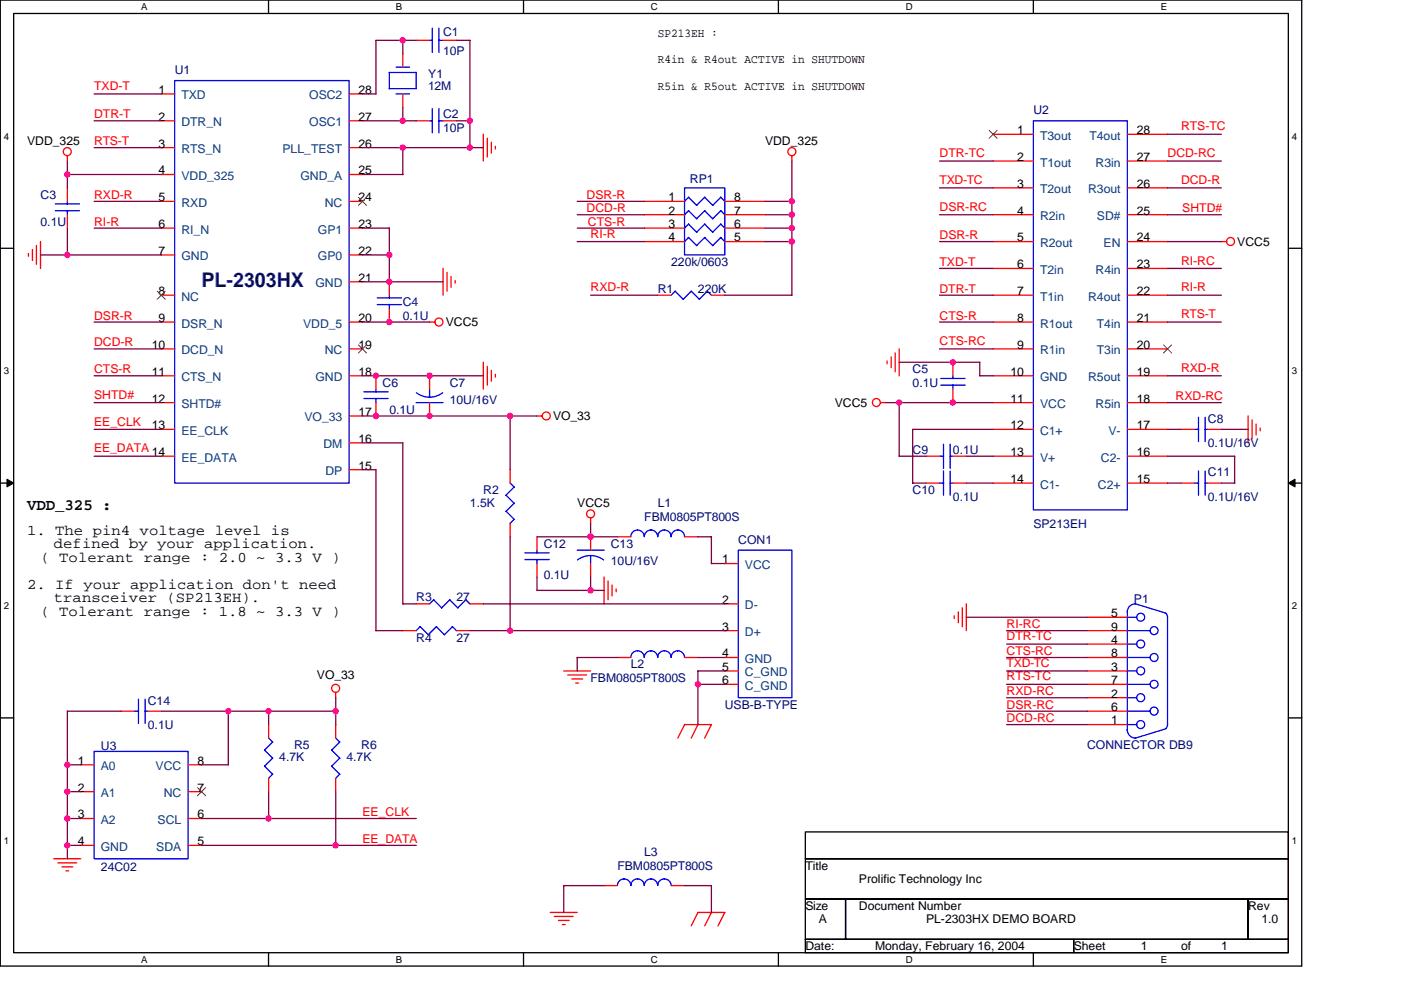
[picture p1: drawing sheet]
<svg xmlns="http://www.w3.org/2000/svg" width="297mm" height="210mm" viewBox="0 0 297 210" stroke-linecap="round" stroke-linejoin="round" font-family="sans-serif">
<path d="M.1 0h275.9v204.8h-275.9zM2.9 2.9h270.3v199.1h-270.3z" fill="none" stroke="#000" stroke-width=".28"/>
<g fill="#fff">
<path d="M29.9 .3h1.4v2.3h-1.4z"/>
<path d="M29.9 202.3h1.4v2.3h-1.4z"/>
</g>
<path d="M56.9 0v2.9M56.9 202v2.8" fill="none" stroke="#000" stroke-width=".28"/>
<g fill="#fff">
<path d="M83.9 .3h1.4v2.3h-1.4z"/>
<path d="M83.9 202.3h1.4v2.3h-1.4z"/>
</g>
<path d="M111 0v2.9M111 202v2.8" fill="none" stroke="#000" stroke-width=".28"/>
<g fill="#fff">
<path d="M138 .3h1.5v2.3h-1.5z"/>
<path d="M138 202.3h1.5v2.3h-1.5z"/>
</g>
<path d="M165 0v2.9M165 202v2.8" fill="none" stroke="#000" stroke-width=".28"/>
<g fill="#fff">
<path d="M192 .3h1.5v2.3h-1.5z"/>
<path d="M192 202.3h1.5v2.3h-1.5z"/>
</g>
<path d="M219.1 0v2.9M219.1 202v2.8" fill="none" stroke="#000" stroke-width=".28"/>
<g fill="#fff">
<path d="M246.1 .3h1.4v2.3h-1.4z"/>
<path d="M246.1 202.3h1.4v2.3h-1.4z"/>
<path d="M.8 27.7h1.1v2.3h-1.1z"/>
<path d="M273.9 27.7h1.1v2.3h-1.1z"/>
<path d="M.8 77.5h1.1v2.3h-1.1z"/>
<path d="M273.9 77.5h1.1v2.3h-1.1z"/>
</g>
<path d="M.1 52.6h2.8M273.2 52.6h2.8" fill="none" stroke="#000" stroke-width=".28"/>
<g fill="#fff">
<path d="M.8 127.3h1.1v2.3h-1.1z"/>
<path d="M273.9 127.3h1.1v2.3h-1.1z"/>
</g>
<path d="M.1 102.4h2.8M273.2 102.4h2.8" fill="none" stroke="#000" stroke-width=".28"/>
<path d="M1.5 101.6l1.4 .8-1.4 .8zM273.2 102.4l1.4-.8v1.6z" fill="#000" stroke="#000" stroke-width=".21"/>
<g fill="#fff">
<path d="M.8 177.1h1.1v2.3h-1.1z"/>
<path d="M273.9 177.1h1.1v2.3h-1.1z"/>
</g>
<path d="M.1 152.2h2.8M273.2 152.2h2.8M170.7 176.4h102.5v5.7h-102.5zM170.7 190.6h8.6v8.6h-8.6zM170.7 182.1h102.5v8.5h-102.5zM170.7 199.2h56.9v2.8h-56.9zM179.3 190.6h85.3v8.6h-85.3zM227.6 199.2h45.6v2.8h-45.6zM264.6 190.6h8.6v8.6h-8.6z" fill="none" stroke="#000" stroke-width=".28"/>
<g fill="none" stroke="#f00" stroke-width=".28">
<path d="M34.2 19.9h2.8M74 19.9h2.9M85.4 11.4v2.8M85.4 19.9v2.9M88.2 8.6h2.9M93.9 8.6h2.9M14.3 33v1.2M14.3 39.8v2.9M34.2 25.6h2.8M34.2 31.3h2.8M34.2 37h2.8M74 25.6h2.9"/>
<path d="M74 31.3h2.9M74 37h2.9M88.2 25.6h2.9M93.9 25.6h2.9M102.5 28.4v5.7M103.3 29.3v4M104.2 30.2v2.3M105 31v.6M167.9 33v1.2M210.6 28.5h8.5M210.6 34.1h8.5M210.6 39.8h8.5"/>
<path d="M239 28.5h8.5M239 34.1h8.5M239 39.8h8.5M6 53.8v.6M6.9 52.9v2.3M7.7 52v4M8.6 51.2v5.7M14.3 45.5v2.9M34.2 42.7h2.8M34.2 48.4h2.8M34.2 54.1h2.8M74 42.7h2.9"/>
<path d="M74 48.4h2.9M74 54.1h2.9M74 59.8h2.9M82.5 59.8v2.8M93.9 56.9v5.7M94.8 57.7v4M95.6 58.6v2.3M96.5 59.5v.5M136.6 51.2h8.5M136.6 42.7h8.5M136.6 45.5h8.5M136.6 48.4h8.5"/>
<path d="M153.7 51.2h8.5M153.7 42.7h8.5M153.7 45.5h8.5M153.7 48.4h8.5M210.6 51.2h8.5M210.6 45.5h8.5M210.6 56.9h8.5M239 51.2h8.5M239 45.5h8.5M239 56.9h8.5M258.9 51.2h1.2M34.2 68.3h2.8"/>
<path d="M34.2 62.6h2.8M34.2 74h2.8M34.2 79.7h2.8M74 68.3h2.9M74 74h2.9M74 79.7h2.9M79.7 79.7v2.8M82.5 65.4v2.9M91.1 68.3h1.1M91.1 79.7v2.8M102.5 76.8v5.7M103.3 77.7v4"/>
<path d="M104.2 78.5v2.3M105 79.4v.5M139.4 62.6h2.9M150.8 62.6h2.9M188.1 76.5v.6M189 75.7v2.3M189.8 74.8v4M190.6 74v5.7M202 76.8v2.9M210.6 68.3h8.5M210.6 62.6h8.5M210.6 74h8.5"/>
<path d="M210.6 79.7h8.5M239 68.3h8.5M239 62.6h8.5M239 74h8.5M239 79.7h8.5M34.2 85.4h2.8M34.2 91h2.8M34.2 96.7h2.8M74 88.2h2.9M74 99.6h2.9M74 93.9h2.9M79.7 85.4v2.8"/>
<path d="M91.1 85.4v2.8M108.2 99.6v2.8M113.8 88.2h1.2M186.7 85.4h1.1M196.3 96.7h2.9M202 96.7h2.9M202 82.5v2.9M210.6 85.4h8.5M210.6 91h8.5M210.6 96.7h8.5M239 85.4h8.5M239 91h8.5"/>
<path d="M239 96.7h8.5M250.4 91h2.8M256.1 91h2.8M264.6 88.2v5.7M265.5 89v4M266.3 89.9v2.3M267.2 90.7v.6M108.2 111v2.8M113.9 113.8v2.8M113.9 119.5v2.8M125.2 109.8v1.2M125.2 113.8v2.8"/>
<path d="M125.2 119.5v2.8M130.9 113.8h2.8M145.1 113.8h2.9M153.7 119.5h2.8M196.3 102.4h2.9M202 102.4h2.9M210.6 102.4h8.5M239 102.4h8.5M250.4 102.4h2.8M256.1 102.4h2.8M85.4 133.7h2.8M88.2 128h2.9"/>
<path d="M96.8 133.7h2.8M99.6 128h2.9M128.1 122.3v5.7M128.9 123.2v4M129.8 124v2.3M130.6 124.9v.6M130.9 139.4h2.8M145.1 139.4h2.9M153.7 133.7h2.8M153.7 139.4h2.8M153.7 128h2.8M202.3 130.6v.5"/>
<path d="M203.2 129.7v2.3M204 128.9v4M204.9 128v5.7M230.5 130.9h8.5M230.5 133.7h8.5M230.5 136.6h8.5M230.5 139.4h8.5M25.7 150.8h2.8M31.3 150.8h2.9M57 153.6v2.9M71.2 146.8v1.2M71.2 153.6v2.9"/>
<path d="M119.5 142.3h5.7M120.4 143.1h4M121.2 144h2.3M122.1 144.8h.6M145.1 153.6h5.8l-1.5 2.9M145.2 153.6l-1.5 2.9M148 153.6l-1.4 2.9M153.7 142.3h2.8M153.7 145.1h2.8M230.5 142.3h8.5M230.5 153.6h8.5M230.5 150.8h8.5"/>
<path d="M230.5 145.1h8.5M230.5 147.9h8.5M17.1 162.2h2.9M17.1 167.9h2.9M17.1 173.5h2.9M17.1 179.2h2.9M39.9 162.2h2.8M39.9 167.9h2.8M39.9 173.5h2.8M39.9 179.2h2.8M57 165v2.9M71.2 165v2.9"/>
<path d="M11.4 182.1h5.7M12.3 182.9h4M13.1 183.8h2.3M14 184.6h.6M116.7 193.5h5.7M117.5 194.3h4M118.4 195.2h2.3M119.2 196h.6M128.1 187.8h2.8M142.3 187.8h2.8M150.9 193.4l-1.5 2.9M153.7 193.5l-1.5 2.8"/>
<path d="M153.7 193.5h-5.7l-1.4 2.8"/>
<circle cx="14.3" cy="32.2" r=".85"/>
<circle cx="167.9" cy="32.2" r=".85"/>
<circle cx="260.9" cy="51.2" r=".84"/>
<circle cx="93.1" cy="68.3" r=".85"/>
<circle cx="115.8" cy="88.2" r=".84"/>
<circle cx="185.8" cy="85.3" r=".84"/>
<circle cx="125.2" cy="109" r=".84"/>
<circle cx="71.2" cy="145.9" r=".85"/>
</g>
<g fill="none" stroke="#00f" stroke-width=".28">
<path d="M37 17.1h37v85.3h-37zM82.5 15.4l5.7-.1 .1 3.5h-5.8zM84 19.9h2.8M84 14.2h2.8M91.1 8.6h.6M91.6 6v5.1M93 8.6h.9M93.1 6v5.1M91.1 25.6h.6M91.6 23v5.2M93 25.6h.9M93.1 23v5.2"/>
<path d="M145.1 39.8h8.6v14.3h-8.6zM219.1 25.6h19.9v82.5h-19.9zM11.7 44.7h5.2M11.7 43.2h5.2M14.3 42.7v.6M14.3 44.7v.8M146 41.8l1.7 1.8M146 44.7l1.7 1.7M146 47.5l1.7 1.8M146 50.4l1.7 1.7M146 41.8l-.9 .9M146 44.7l-.9 .8"/>
<path d="M146 47.5l-.9 .9M146 50.3l-.9 .9M147.7 43.5l1.7-1.7 1.7 1.8M147.7 52.1l1.7-1.7 1.7 1.7M149.4 47.5l-1.7 1.7M152.8 41.8l.9 .9M152.8 44.7l.9 .9M152.8 47.5l.9 .9M152.8 50.4l.9 .8M152.8 41.8l-1.7 1.7M152.8 44.7l-1.7 1.7-1.7-1.7-1.7 1.7M152.8 47.5l-1.7 1.7-1.7-1.7"/>
<path d="M152.8 50.3l-1.7 1.8M80 64.6h5.1M80 63.2h5.1M82.5 62.6v.6M82.5 64.6v.8M143.1 61.7l1.8 1.8M143.2 61.7l-.9 .9M146.6 61.7l1.7 1.8M146.6 61.7l-1.7 1.8M150 61.7l.9 .9M150 61.7l-1.7 1.8M202 79.7v.6"/>
<path d="M77.1 84.5h5.2M77.1 83.1h5.2M79.7 82.5v.6M79.7 84.5v.9M88.2 85.4h5.7M88.3 83.3l1.3 .7 1.5 .2 1.4-.2 1.3-.7M91.1 82.5v1.7M199.2 96.7h.9M199.5 81.7h5.1M199.5 80.2h5.1M200 94.2v5.1M200 99.9v5.1"/>
<path d="M201.4 96.7h.6M201.5 94.2v5.1M201.5 99.9v5.1M202 81.6v.9M253.2 91h.9M254.1 88.5v5.1M254.1 99.9v5.1M255.5 91h.6M255.5 88.5v5.1M255.5 99.9v5.1M108.2 102.4l.8 .9M109 110.1l-.9 .9"/>
<path d="M109 103.3l-1.7 1.7 1.7 1.7-1.7 1.7 1.7 1.7M111.3 118.6h5.1M111.3 117.2h5.1M113.9 116.6v.6M113.9 118.6v.9M122.4 116.6h5.7M122.4 118.7l1.3-.7 1.5-.2 1.5 .2 1.3 .7M125.2 117.8v1.7M133.7 113.8a1.43 1.43 0 0 1 1.5-1.4 1.43 1.43 0 0 1 1.4 1.4 1.4 1.4 0 0 1 1.4-1.4 1.42 1.42 0 0 1 1.4 1.4 1.43 1.43 0 0 1 1.5-1.4 1.43 1.43 0 0 1 1.4 1.4 1.4 1.4 0 0 1 1.4-1.4 1.42 1.42 0 0 1 1.4 1.4M156.5 116.6h11.4v31.3h-11.4zM199.2 102.4h.9M201.4 102.4h.6"/>
<path d="M253.2 102.4h.9M255.5 102.4h.6M89.1 132.8l-.9 .9M91.1 128l.9-.9 1.7 1.8 1.7-1.8 1.7 1.8M92.5 132.9l1.7 1.7M92.5 132.8l-1.7 1.8-1.7-1.7M95.9 132.9l.9 .8M95.9 132.8l-1.7 1.8M98.8 127.2l.8 .9M98.8 127.1l-1.7 1.8M133.7 139.4a1.43 1.43 0 0 1 1.5-1.4 1.43 1.43 0 0 1 1.4 1.4 1.38 1.38 0 0 1 1.4-1.4 1.43 1.43 0 0 1 1.4 1.4 1.43 1.43 0 0 1 1.5-1.4 1.43 1.43 0 0 1 1.4 1.4 1.38 1.38 0 0 1 1.4-1.4 1.43 1.43 0 0 1 1.4 1.4M239 133.7h4.9"/>
<path d="M239 139.4h4.9M239 129.7v25.1a1.72 1.72 0 0 0 1.7 1.7M239 130.9h2M239 136.6h2M240.7 128a1.68 1.68 0 0 0-1.7 1.7M240.7 128l6.6 2M247.2 130l.3 .9v22.7l-.3 .8M20 159.3h19.9v22.8h-19.9zM28.5 150.8h.9M29.4 148.2v5.2M30.8 150.8h.5M30.8 148.2v5.2"/>
<path d="M57 156.5l.8 .9M57.8 157.3l-1.7 1.8 1.7 1.7-1.7 1.7 1.7 1.7-.9 .8M70.3 159l1.7 1.8-1.7 1.7M71.2 156.5l.8 .9M72 157.3l-1.7 1.8M239 150.8h4.9M239 145.1h4.9M239 142.3h2M239 147.9h2M239 153.6h2M247.3 154.5l-6.6 2M70.3 162.5l1.7 1.7-.8 .8"/>
<path d="M130.9 187.7a1.38 1.38 0 0 1 1.4-1.3 1.43 1.43 0 0 1 1.4 1.3 1.43 1.43 0 0 1 1.5-1.3 1.43 1.43 0 0 1 1.4 1.3 1.38 1.38 0 0 1 1.4-1.3 1.43 1.43 0 0 1 1.4 1.3 1.43 1.43 0 0 1 1.5-1.3 1.43 1.43 0 0 1 1.4 1.3"/>
<circle cx="241.8" cy="136.5" r=".85"/>
<circle cx="241.8" cy="130.9" r=".84"/>
<circle cx="244.7" cy="133.7" r=".84"/>
<circle cx="244.7" cy="139.4" r=".84"/>
<circle cx="241.8" cy="153.6" r=".85"/>
<circle cx="241.8" cy="142.2" r=".85"/>
<circle cx="241.8" cy="147.9" r=".85"/>
<circle cx="244.7" cy="150.8" r=".84"/>
<circle cx="244.7" cy="145.1" r=".84"/>
</g>
<path d="M209.7 27.6l1.7 1.7M211.4 27.6l-1.7 1.7M76 41.8l1.7 1.8M77.7 41.8l-1.7 1.8M33.3 61.7l1.7 1.8M35 61.7l-1.7 1.8M76 73.1l1.7 1.7M77.7 73.1l-1.7 1.7M246.7 73.1l1.7 1.7M248.4 73.1l-1.7 1.7M41.9 167l1.7 1.7M43.6 167l-1.7 1.7" fill="none" stroke="#804000" stroke-width=".21"/>
<g fill="none" stroke="#800040" stroke-width=".28">
<path d="M20 19.9h14.2M85.4 8.6v2.8M88.3 8.6h-8.6v11.3h-2.8M96.8 8.6h2.8v22.7M14.3 34.1v5.8M14.3 37h19.9M20 31.3h14.2M20 25.6h14.2M76.9 31.3h25.6M76.9 25.6h11.4M76.9 37h8.5M85.4 22.8v2.8"/>
<path d="M85.4 31.3v5.7M96.8 25.6h2.8M167.9 34.1v28.5M199.2 34.1h11.4M199.2 39.8h11.4M247.5 34.1h11.4M247.5 39.8h11.4M247.5 28.5h11.4M8.6 54.1h25.6M14.3 48.4v5.7M20 48.4h14.2M20 42.7h14.2"/>
<path d="M76.8 59.8h17.2M76.9 48.4h5.7M76.9 54.1h5.7M82.5 48.4v11.4M122.4 45.5h14.2M122.4 51.2h14.2M122.4 48.4h14.2M122.4 42.7h14.2M162.2 42.7h5.7M162.2 45.5h5.7M162.2 51.2h5.7M162.2 48.4h5.7"/>
<path d="M199.2 45.5h11.4M199.2 56.9h11.4M199.2 51.2h11.4M247.5 45.5h11.4M247.5 56.9h11.4M247.5 51.2h11.4M20 68.3h14.2M20 74h14.2M20 79.7h14.2M76.8 68.3h14.3M76.9 79.7h25.6M125.2 62.6h14.3"/>
<path d="M153.7 62.6h14.2M190.6 76.8h17.1v2.9h2.9M199.2 68.3h11.4M199.2 74h11.4M199.2 62.6h11.4M247.5 68.3h11.4M247.5 62.6h11.4M247.5 79.7h11.4M20 96.7h14.2M20 91h14.2M20 85.4h14.2M76.9 99.6h2.8v34.1h5.7"/>
<path d="M76.9 88.2h37M76.9 93.9h8.5M85.4 93.9v34.2l2.9-.1M108.2 88.2v11.4M187.8 85.4h22.8M190.6 85.4v11.3h5.8M204.9 96.7h5.7M210.6 91h-17.1v11.4M247.5 96.7h14.3v5.7M247.5 91h2.9M247.5 85.4h11.4M258.9 91h5.7"/>
<path d="M108.2 113.8v19.9M113.9 113.8h17M125.2 111v2.8M148 113.8h2.8v5.7M150.8 119.5h2.9M193.5 102.4h2.9M204.9 102.4h5.7M247.5 102.4h2.9M258.9 102.4h2.9M99.6 133.7h54.1M102.5 128h51.2M113.9 122.3v2.9h14.2"/>
<path d="M122.4 139.4h8.5M122.4 139.4v2.9M125.2 122.3v2.9M148 139.4h5.7M204.9 130.9h25.6M213.4 133.7h17.1M213.4 136.6h17.1M213.4 139.4h17.1M25.7 150.8h-11.4v31.3M34.2 150.8h37M48.4 150.8v11.4M57 150.8v2.8"/>
<path d="M71.2 147.9v5.7M148 145.1h5.7M153.7 142.3h-5.7v11.3M213.4 142.3h17.1M213.4 145.1h17.1M213.4 147.9h17.1M213.4 150.8h17.1M213.4 153.6h17.1M14.3 173.5h2.8M14.3 179.2h2.8M14.3 167.9h2.8M14.3 162.2h2.8"/>
<path d="M42.7 173.5h45.6M42.7 179.2h45.6M42.7 162.2h5.7M57 167.9v5.7M71.2 167.9v11.4M128.1 187.8h-8.6v5.7M145.1 187.8h5.7v5.7"/>
</g>
<g fill="#f0f" stroke="#f0f" stroke-width=".28">
<circle cx="85.4" cy="25.6" r=".56"/>
<circle cx="56.9" cy="173.5" r=".56"/>
<circle cx="14.3" cy="167.8" r=".56"/>
<circle cx="48.4" cy="150.8" r=".56"/>
<circle cx="56.9" cy="150.8" r=".56"/>
<circle cx="125.2" cy="113.8" r=".56"/>
<circle cx="108.1" cy="133.7" r=".56"/>
<circle cx="108.1" cy="88.2" r=".57"/>
<circle cx="91.1" cy="88.2" r=".56"/>
<circle cx="125.2" cy="125.2" r=".57"/>
<circle cx="14.3" cy="173.5" r=".56"/>
<circle cx="14.3" cy="162.2" r=".55"/>
<circle cx="14.3" cy="179.2" r=".56"/>
<circle cx="79.7" cy="79.7" r=".57"/>
<circle cx="91.1" cy="79.7" r=".56"/>
<circle cx="85.4" cy="8.5" r=".56"/>
<circle cx="71.2" cy="179.2" r=".56"/>
<circle cx="190.6" cy="85.3" r=".55"/>
<circle cx="202" cy="76.8" r=".56"/>
<circle cx="99.6" cy="25.6" r=".56"/>
<circle cx="99.6" cy="31.3" r=".56"/>
<circle cx="85.4" cy="31.3" r=".56"/>
<circle cx="14.3" cy="37" r=".56"/>
<circle cx="14.3" cy="54" r=".56"/>
<circle cx="148" cy="145.1" r=".56"/>
<circle cx="82.5" cy="68.3" r=".57"/>
<circle cx="82.5" cy="59.7" r=".57"/>
<circle cx="79.7" cy="88.2" r=".57"/>
<circle cx="82.5" cy="54" r=".57"/>
<circle cx="167.9" cy="51.2" r=".57"/>
<circle cx="167.9" cy="42.7" r=".56"/>
<circle cx="167.9" cy="45.5" r=".57"/>
<circle cx="167.9" cy="48.4" r=".56"/>
<circle cx="202" cy="85.3" r=".56"/>
<circle cx="71.2" cy="150.8" r=".56"/>
</g>
<text font-size="4.3" fill="#000080" x="42.7" y="60.9">PL-2303HX</text>
<text font-size="3.4" x="5.7" y="108.1">VDD_325 :</text>
<g font-size="3.1">
<text x="5.7" y="113.4">1. The pin4 voltage level is</text>
<text x="8.6" y="119.1">( Tolerant range : 2.0 ~ 3.3 V )</text>
<text x="11.4" y="116.3">defined by your application.</text>
<text x="5.7" y="124.8">2. If your application don't need</text>
<text x="8.6" y="130.5">( Tolerant range : 1.8 ~ 3.3 V )</text>
<text x="11.4" y="127.7">transceiver (SP213EH).</text>
</g>
<g font-size="2.6" fill="#000080">
<text x="93.9" y="7.7">C1</text>
<text x="93.9" y="11.7">10P</text>
<text x="37" y="15.7">U1</text>
<text x="90.8" y="16.6">Y1</text>
<text x="90.8" y="19.1">12M</text>
<text x="93.9" y="25.1">C2</text>
<text x="93.9" y="27.9">10P</text>
<text x="219.1" y="24.2">U2</text>
<text x="146.3" y="38.7">RP1</text>
<text x="8.6" y="42.1">C3</text>
<text x="8.6" y="47.8">0.1U</text>
<text x="142.3" y="56.4">220k/0603</text>
<text x="85.4" y="64.9">C4</text>
<text x="139.4" y="62.1">R1</text>
<text x="148" y="62.1">220K</text>
<text x="85.4" y="67.8">0.1U</text>
<text x="81.1" y="82">C6</text>
<text x="95.4" y="82">C7</text>
<text x="193.5" y="79.1">C5</text>
<text x="193.5" y="82">0.1U</text>
<text x="82.5" y="87.7">0.1U</text>
<text x="95.4" y="85.7">10U/16V</text>
<text x="256.1" y="89.7">C8</text>
<text x="256.1" y="94.8">0.1U/16V</text>
<text x="193.5" y="96.2">C9</text>
<text x="202" y="96.2">0.1U</text>
<text x="256.1" y="101">C11</text>
<text x="99.6" y="107.6">1.5K</text>
<text x="102.5" y="104.7">R2</text>
<text x="139.4" y="107.6">L1</text>
<text x="193.5" y="104.7">C10</text>
<text x="202" y="106.2">0.1U</text>
<text x="256.1" y="106.2">0.1U/16V</text>
<text x="136.6" y="110.4">FBM0805PT800S</text>
<text x="219.1" y="111.8">SP213EH</text>
<text x="115.3" y="116.1">C12</text>
<text x="129.5" y="116.1">C13</text>
<text x="129.5" y="119.8">10U/16V</text>
<text x="156.5" y="115.3">CON1</text>
<text x="115.3" y="122.7">0.1U</text>
<text x="88.2" y="127.5">R3</text>
<text x="96.8" y="127.5">27</text>
<text x="240.4" y="127.8">P1</text>
<text x="88.2" y="136">R4</text>
<text x="96.8" y="136">27</text>
<text x="133.7" y="141.7">L2</text>
<text x="31.3" y="149.4">C14</text>
<text x="125.2" y="144.6">FBM0805PT800S</text>
<text x="31.3" y="154.5">0.1U</text>
<text x="153.7" y="150.2">USB-B-TYPE</text>
<text x="21.4" y="159.1">U3</text>
<text x="59.2" y="161.4">4.7K</text>
<text x="62.4" y="158.8">R5</text>
<text x="73.4" y="161.4">4.7K</text>
<text x="76.6" y="158.8">R6</text>
<text x="230.5" y="158.8">CONNECTOR DB9</text>
<text x="21.4" y="184.7">24C02</text>
<text x="130.9" y="184.4">FBM0805PT800S</text>
<text x="136.6" y="181.5">L3</text>
</g>
<g font-size="2.6">
<text x="139.4" y="7.7">SP213EH :</text>
<text x="139.4" y="13.4">R4in &amp; R4out ACTIVE in SHUTDOWN</text>
<text x="33.6" y="19.9">1</text>
<text x="76" y="19.9">28</text>
<text x="139.4" y="19.1">R5in &amp; R5out ACTIVE in SHUTDOWN</text>
<text x="33.6" y="25.6">2</text>
<text x="76" y="25.6">27</text>
<text x="215.7" y="28.4">1</text>
<text x="241" y="28.4">28</text>
<text x="5.7" y="30.8">VDD_325</text>
<text x="33.6" y="31.3">3</text>
<text x="76" y="31.3">26</text>
<text x="162.2" y="30.8">VDD_325</text>
<text x="215.7" y="34.1">2</text>
<text x="241" y="34.1">27</text>
<text x="33.6" y="37">4</text>
<text x="76" y="37">25</text>
<text x="215.7" y="39.8">3</text>
<text x="241" y="39.8">26</text>
<text x="33.6" y="42.7">5</text>
<text x="76" y="42.7">24</text>
<text x="141.7" y="42.7">1</text>
<text x="141.7" y="45.5">2</text>
<text x="155.7" y="45.5">7</text>
<text x="155.7" y="42.7">8</text>
<text x="215.7" y="45.5">4</text>
<text x="241" y="45.5">25</text>
<text x="33.6" y="48.3">6</text>
<text x="76" y="48.3">23</text>
<text x="141.7" y="48.3">3</text>
<text x="141.7" y="51.2">4</text>
<text x="155.7" y="51.2">5</text>
<text x="155.7" y="48.3">6</text>
<text x="215.7" y="51.2">5</text>
<text x="241" y="51.2">24</text>
<text x="262.3" y="52.1">VCC5</text>
<text x="33.6" y="54">7</text>
<text x="76" y="59.7">21</text>
<text x="76" y="54">22</text>
<text x="215.7" y="56.9">6</text>
<text x="241" y="56.9">23</text>
<text x="33.6" y="62.6">8</text>
<text x="215.7" y="62.6">7</text>
<text x="241" y="62.6">22</text>
<text x="33.6" y="68.3">9</text>
<text x="76" y="68.3">20</text>
<text x="94.5" y="69.2">VCC5</text>
<text x="215.7" y="68.3">8</text>
<text x="241" y="68.3">21</text>
<text x="32.2" y="74">10</text>
<text x="76" y="74">19</text>
<text x="215.7" y="74">9</text>
<text x="241" y="74">20</text>
<text x="32.2" y="79.7">11</text>
<text x="76" y="79.7">18</text>
<text x="214.2" y="79.7">10</text>
<text x="241" y="79.7">19</text>
<text x="32.2" y="85.3">12</text>
<text x="76" y="88.2">17</text>
<text x="117.3" y="89.1">VO_33</text>
<text x="177" y="86.2">VCC5</text>
<text x="214.2" y="85.3">11</text>
<text x="241" y="85.3">18</text>
<text x="32.2" y="91">13</text>
<text x="76" y="93.9">16</text>
<text x="214.2" y="91">12</text>
<text x="241" y="91">17</text>
<text x="32.2" y="96.7">14</text>
<text x="76" y="99.6">15</text>
<text x="214.2" y="96.7">13</text>
<text x="241" y="96.7">16</text>
<text x="122.4" y="107.6">VCC5</text>
<text x="214.2" y="102.4">14</text>
<text x="241" y="102.4">15</text>
<text x="153.1" y="119.5">1</text>
<text x="153.1" y="128">2</text>
<text x="235.6" y="130.9">5</text>
<text x="153.1" y="133.7">3</text>
<text x="235.6" y="133.7">9</text>
<text x="235.6" y="136.5">4</text>
<text x="67.2" y="144">VO_33</text>
<text x="153.1" y="139.4">4</text>
<text x="153.1" y="142.2">5</text>
<text x="235.6" y="139.4">8</text>
<text x="235.6" y="142.2">3</text>
<text x="153.1" y="145.1">6</text>
<text x="235.6" y="145.1">7</text>
<text x="235.6" y="147.9">2</text>
<text x="235.6" y="150.8">6</text>
<text x="235.6" y="153.6">1</text>
<text x="16.5" y="162.1">1</text>
<text x="16.5" y="167.8">2</text>
<text x="41.9" y="162.1">8</text>
<text x="41.9" y="167.8">7</text>
<text x="16.5" y="173.5">3</text>
<text x="41.9" y="173.5">6</text>
<text x="16.5" y="179.2">4</text>
<text x="41.9" y="179.2">5</text>
<text x="170.7" y="184.4">Title</text>
<text x="182.1" y="187.2">Prolific Technology Inc</text>
<text x="170.7" y="192.9">Size</text>
<text x="173.6" y="195.8">A</text>
<text x="182.1" y="192.9">Document Number</text>
<text x="196.3" y="195.8">PL-2303HX DEMO BOARD</text>
<text x="264.6" y="192.9">Rev</text>
<text x="267.5" y="195.8">1.0</text>
<text x="170.7" y="201.5">Date:</text>
<text x="185.5" y="201.5">Monday, February 16, 2004</text>
<text x="227.6" y="201.5">Sheet</text>
<text x="241.9" y="201.5">1</text>
<text x="250.4" y="201.5">of</text>
<text x="258.9" y="201.5">1</text>
</g>
<g font-size="2.6" fill="#f00">
<text x="20" y="19.1">TXD-T</text>
<text x="20" y="25.1">DTR-T</text>
<text x="250.4" y="27.6">RTS-TC</text>
<text x="20" y="30.8">RTS-T</text>
<text x="199.2" y="33.3">DTR-TC</text>
<text x="247.5" y="33.3">DCD-RC</text>
<text x="199.2" y="39">TXD-TC</text>
<text x="250.4" y="39">DCD-R</text>
<text x="20" y="47.8">RI-R</text>
<text x="20" y="42.1">RXD-R</text>
<text x="124.4" y="42.1">DSR-R</text>
<text x="124.4" y="45">DCD-R</text>
<text x="124.6" y="47.8">CTS-R</text>
<text x="199.2" y="44.7">DSR-RC</text>
<text x="250.7" y="45">SHTD#</text>
<text x="125.2" y="50.4">RI-R</text>
<text x="199.2" y="50.7">DSR-R</text>
<text x="199.2" y="56.4">TXD-T</text>
<text x="250.4" y="56.1">RI-RC</text>
<text x="125.2" y="61.8">RXD-R</text>
<text x="199.2" y="62.1">DTR-T</text>
<text x="250.4" y="61.8">RI-R</text>
<text x="20" y="67.8">DSR-R</text>
<text x="199.2" y="67.8">CTS-R</text>
<text x="250.4" y="67.5">RTS-T</text>
<text x="20" y="73.4">DCD-R</text>
<text x="199.2" y="73.2">CTS-RC</text>
<text x="20" y="79.1">CTS-R</text>
<text x="250.4" y="78.8">RXD-R</text>
<text x="20" y="84.5">SHTD#</text>
<text x="249.3" y="84.8">RXD-RC</text>
<text x="20" y="90.2">EE_CLK</text>
<text x="20" y="95.9">EE_DATA</text>
<text x="213.4" y="133.2">RI-RC</text>
<text x="213.4" y="135.7">DTR-TC</text>
<text x="213.4" y="138.9">CTS-RC</text>
<text x="213.4" y="141.4">TXD-TC</text>
<text x="213.4" y="144.3">RTS-TC</text>
<text x="213.4" y="147.4">RXD-RC</text>
<text x="213.4" y="150.2">DSR-RC</text>
<text x="213.4" y="153.1">DCD-RC</text>
<text x="76.9" y="173">EE_CLK</text>
<text x="76.9" y="178.7">EE_DATA</text>
</g>
<g font-size="2.6" fill="#004080">
<text x="38.5" y="21.1">TXD</text>
<text x="65.5" y="21.1">OSC2</text>
<text x="38.5" y="26.8">DTR_N</text>
<text x="65.5" y="26.8">OSC1</text>
<text x="220.5" y="29.6">T3out</text>
<text x="231" y="29.6">T4out</text>
<text x="38.5" y="32.5">RTS_N</text>
<text x="59.9" y="32.5">PLL_TEST</text>
<text x="220.5" y="35.3">T1out</text>
<text x="232.3" y="35.3">R3in</text>
<text x="38.5" y="38.2">VDD_325</text>
<text x="63.7" y="38.2">GND_A</text>
<text x="220.5" y="41">T2out</text>
<text x="230.7" y="41">R3out</text>
<text x="38.5" y="43.9">RXD</text>
<text x="68.9" y="43.9">NC</text>
<text x="220.5" y="46.7">R2in</text>
<text x="232.6" y="46.7">SD#</text>
<text x="38.5" y="49.5">RI_N</text>
<text x="67.4" y="49.5">GP1</text>
<text x="220.5" y="52.4">R2out</text>
<text x="234" y="52.4">EN</text>
<text x="38.5" y="55.2">GND</text>
<text x="67.4" y="55.2">GP0</text>
<text x="220.5" y="58.1">T2in</text>
<text x="232.3" y="58.1">R4in</text>
<text x="38.5" y="63.8">NC</text>
<text x="66.9" y="60.9">GND</text>
<text x="220.5" y="63.8">T1in</text>
<text x="230.7" y="63.8">R4out</text>
<text x="38.5" y="69.4">DSR_N</text>
<text x="64.3" y="69.4">VDD_5</text>
<text x="220.5" y="69.4">R1out</text>
<text x="232.6" y="69.4">T4in</text>
<text x="38.5" y="75.1">DCD_N</text>
<text x="68.9" y="75.1">NC</text>
<text x="220.5" y="75.1">R1in</text>
<text x="232.6" y="75.1">T3in</text>
<text x="38.5" y="80.8">CTS_N</text>
<text x="66.9" y="80.8">GND</text>
<text x="220.5" y="80.8">GND</text>
<text x="230.7" y="80.8">R5out</text>
<text x="38.5" y="86.5">SHTD#</text>
<text x="64.5" y="89.4">VO_33</text>
<text x="220.5" y="86.5">VCC</text>
<text x="232.3" y="86.5">R5in</text>
<text x="38.5" y="92.2">EE_CLK</text>
<text x="68.6" y="95.1">DM</text>
<text x="220.5" y="92.2">C1+</text>
<text x="235" y="92.2">V-</text>
<text x="38.5" y="97.9">EE_DATA</text>
<text x="69" y="100.8">DP</text>
<text x="220.5" y="97.9">V+</text>
<text x="233.4" y="97.9">C2-</text>
<text x="220.5" y="103.6">C1-</text>
<text x="232.8" y="103.6">C2+</text>
<text x="157.9" y="120.6">VCC</text>
<text x="157.9" y="129.2">D-</text>
<text x="157.9" y="134.9">D+</text>
<text x="157.9" y="140.6">GND</text>
<text x="157.9" y="143.4">C_GND</text>
<text x="157.9" y="146.3">C_GND</text>
<text x="21.4" y="163.3">A0</text>
<text x="33" y="163.3">VCC</text>
<text x="21.4" y="169">A1</text>
<text x="34.7" y="169">NC</text>
<text x="21.4" y="174.7">A2</text>
<text x="33.4" y="174.7">SCL</text>
<text x="21.4" y="180.4">GND</text>
<text x="33.1" y="180.4">SDA</text>
</g>
<g font-size="2">
<text x="29.9" y="2.1">A</text>
<text x="83.9" y="2.1">B</text>
<text x="138" y="2.1">C</text>
<text x="192" y="2.1">D</text>
<text x="246.1" y="2.1">E</text>
<text x=".8" y="29.6">4</text>
<text x="273.9" y="29.6">4</text>
<text x=".8" y="79.4">3</text>
<text x="273.9" y="79.4">3</text>
<text x=".8" y="129.2">2</text>
<text x="273.9" y="129.2">2</text>
<text x=".8" y="178.9">1</text>
<text x="273.9" y="178.9">1</text>
<text x="29.9" y="204.1">A</text>
<text x="83.9" y="204.1">B</text>
<text x="138" y="204.1">C</text>
<text x="192" y="204.1">D</text>
<text x="246.1" y="204.1">E</text>
</g>
</svg>
